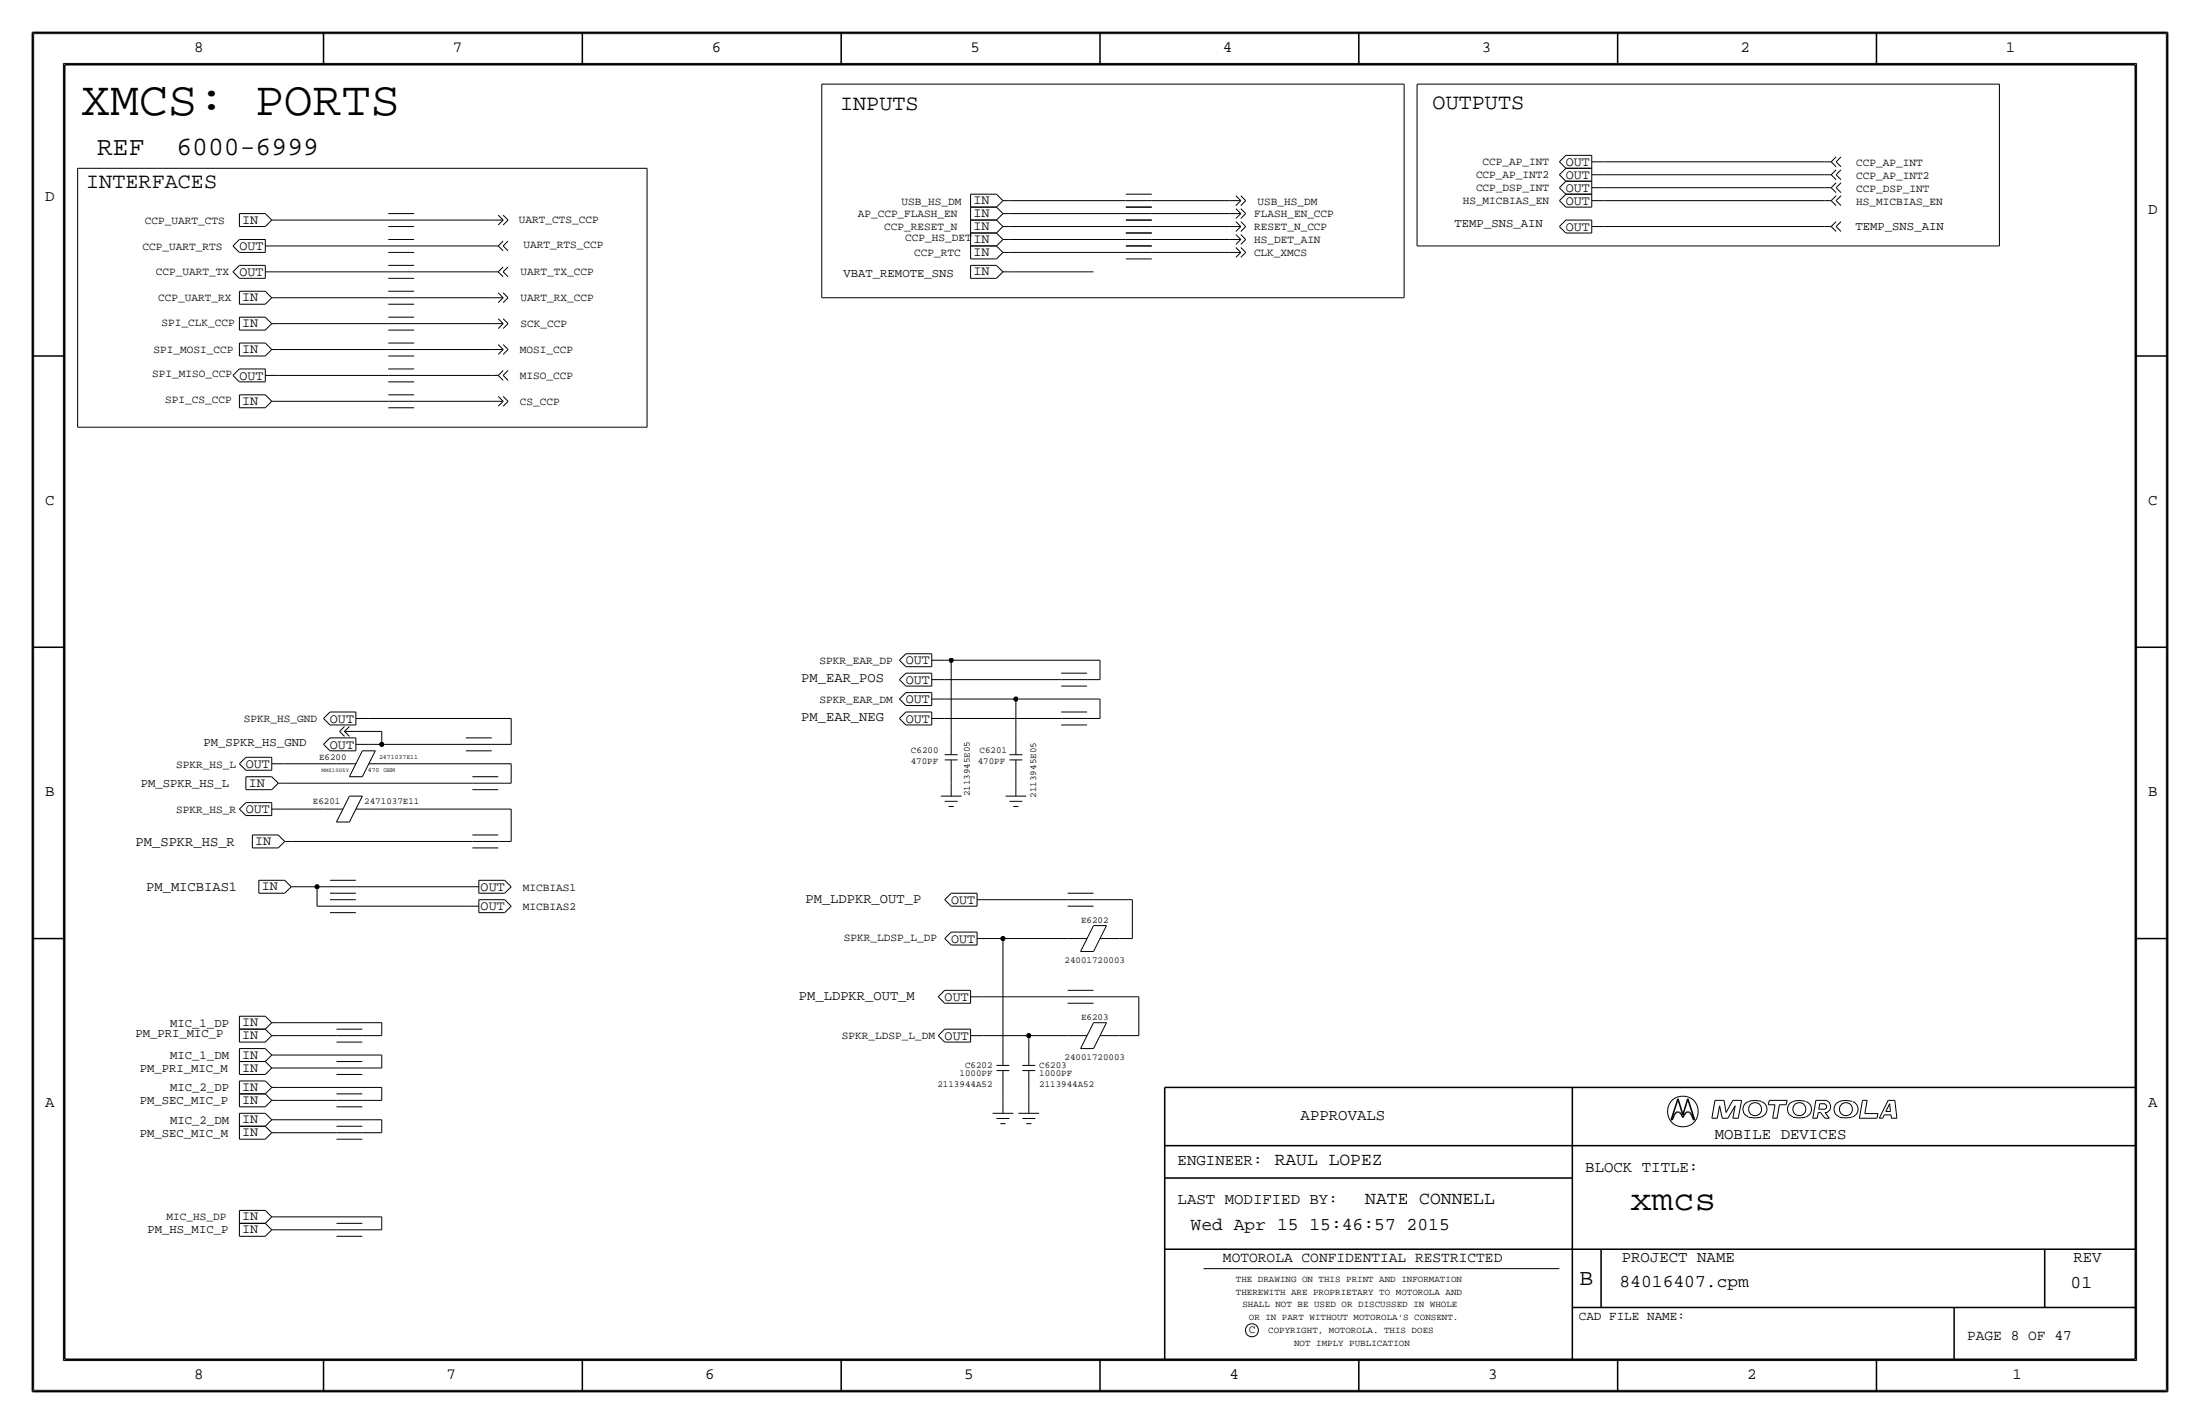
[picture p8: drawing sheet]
<svg xmlns="http://www.w3.org/2000/svg" width="432mm" height="279mm" viewBox="0 0 432 279" stroke-linecap="round" stroke-linejoin="round" font-family="sans-serif">
<g fill="none" stroke="#000" stroke-width=".2">
<path d="M6.6 6.6h418.6zM6.6 6.6v266.2zM12.4 12.4v254.6zM12.4 12.4h407zM161.3 16.5h114.3zM161.3 16.5v41.9zM275.6 16.5v41.9zM278.1 16.5v31.8zM278.1 16.5h114.3zM392.4 16.5v31.8zM419.4 12.4v254.6zM425.2 6.6v266.2z"/>
<path d="M15.2 33v50.8zM15.2 33h111.8zM127 33v50.8zM190.5 38.1h5.1zM190.5 38.1v2.5zM195.6 38.1l1.3 1.3zM196.8 39.4h1.3zM196.8 39.4l-1.2 1.2zM198.1 39.4h22.9zM221 39.4h5.1zM221 38.1h5.1zM226.1 39.4h15.2z"/>
<path d="M241.3 39.4h2.2zM242.6 38.4l.9 1zM243.5 38.4l1 1zM306.1 39.4l1.2 1.2zM306.1 34.3l1.2 1.3zM306.1 31.8l1.2 1.2zM306.1 36.8l1.2 1.3zM307.3 38.1h5.1zM307.3 33h5.1zM307.3 35.6h5.1zM307.3 30.5h5.1zM307.3 38.1l-1.2 1.3z"/>
<path d="M307.3 33l-1.2 1.3zM307.3 30.5l-1.2 1.3zM307.3 35.6l-1.2 1.2zM312.4 39.4h2.6zM312.4 38.1v2.5zM312.4 34.3h2.6zM312.4 33v2.6zM312.4 31.8h2.6zM312.4 30.5v2.5zM312.4 36.8h2.6zM312.4 35.6v2.5zM315 31.8h43.1z"/>
<path d="M315 34.3h43.1zM315 36.8h43.1zM315 39.4h43.1zM358.1 39.4h1.3zM358.1 31.8h1.3zM358.1 34.3h1.3zM358.1 36.8h1.3zM359.4 39.4l1 .9zM359.4 31.8l1 .9zM359.4 34.3l1 1zM359.4 36.8l1 1zM359.4 39.4l1-1z"/>
<path d="M360.4 39.4l.9-1zM360.4 39.4l.9 .9zM360.4 31.8l.9 .9zM360.4 30.8l-1 .9zM360.4 34.3l.9 1zM360.4 33.3l-1 1zM360.4 36.8l.9 1zM360.4 35.9l-1 .9zM361.3 30.8l-.9 .9zM361.3 33.3l-.9 1zM361.3 35.9l-.9 .9zM45.7 48.3l1.3 1.2z"/>
<path d="M45.7 53.3l1.3 1.3zM47 41.9h5.1zM47 41.9v2.5zM47 44.4h5.1zM47 47l-1.3 1.3zM47 57.2h5.1zM47 57.2v2.5zM47 59.7h5.1zM47 52.1l-1.3 1.2zM47 47h5.1zM47 49.5h5.1zM47 52.1h5.1z"/>
<path d="M47 54.6h5.1zM52.1 41.9l1.2 1.3zM52.1 48.3h2.5zM52.1 47v2.5zM52.1 57.2l1.2 1.2zM52.1 53.3h2.5zM52.1 52.1v2.5zM53.3 43.2l-1.2 1.3zM53.3 58.4l-1.2 1.3zM53.3 43.2h1.3zM53.3 58.4h1.3zM54.6 58.4h21.6z"/>
<path d="M54.6 48.3h21.6zM54.6 53.3h21.6zM54.6 43.2h21.6zM76.2 43.2h5.1zM76.2 41.9h5.1zM76.2 44.4h5.1zM76.2 48.3h5.1zM76.2 47h5.1zM76.2 49.5h5.1zM76.2 53.3h5.1zM76.2 52.1h5.1zM76.2 54.6h5.1z"/>
<path d="M76.2 58.4h5.1zM76.2 57.2h5.1zM76.2 59.7h5.1zM81.3 58.4h15.2zM81.3 43.2h15.2zM81.3 48.3h15.2zM81.3 53.3h15.2zM96.5 43.2h2.3zM96.5 58.4h2.3zM96.5 48.3h1.3zM96.5 53.3h1.3zM97.8 42.2l1 1z"/>
<path d="M97.8 57.5l1 .9zM97.8 48.3l1 .9zM97.8 44.1l1-.9zM97.8 59.4l1-1zM97.8 53.3l1 1zM98.8 42.2l.9 1zM98.8 57.5l.9 .9zM98.8 48.3l.9 .9zM98.8 47.3l-1 1zM98.8 44.1l.9-.9zM98.8 59.4l.9-1zM98.8 53.3l.9 1z"/>
<path d="M98.8 52.4l-1 .9zM99.7 47.3l-.9 1zM99.7 52.4l-.9 .9zM161.3 58.4h114.3zM190.5 40.6h5.1zM190.5 52.1h5.1zM190.5 52.1v2.5zM190.5 54.6h5.1zM190.5 40.6v2.6zM190.5 43.2h5.1zM190.5 43.2v2.5zM190.5 45.7h5.1z"/>
<path d="M190.5 45.7v2.6zM190.5 48.3h5.1zM190.5 48.3v2.5zM190.5 50.8h5.1zM195.6 52.1l1.3 1.2zM195.6 40.6l1.3 1.3zM195.6 43.2l1.3 1.3zM195.6 45.7l1.3 1.3zM195.6 48.3l1.3 1.2zM196.8 53.3h1.3zM196.8 41.9h1.3zM196.8 44.4h1.3z"/>
<path d="M196.8 47h1.3zM196.8 49.5h1.3zM196.8 53.3l-1.2 1.3zM196.8 41.9l-1.2 1.3zM196.8 44.4l-1.2 1.3zM196.8 47l-1.2 1.3zM196.8 49.5l-1.2 1.3zM198.1 49.5h22.9zM198.1 47h22.9zM198.1 44.4h22.9zM198.1 41.9h22.9zM198.1 53.3h16.5z"/>
<path d="M221 40.6h5.1zM221 44.4h5.1zM221 43.2h5.1zM221 45.7h5.1zM221 41.9h5.1zM221 47h5.1zM221 48.3h5.1zM221 49.5h5.1zM221 50.8h5.1zM226.1 49.5h15.2zM226.1 44.4h15.2zM226.1 41.9h15.2z"/>
<path d="M226.1 47h15.2zM241.3 41.9h2.2zM241.3 44.4h2.2zM241.3 47h2.2zM241.3 49.5h2.2zM242.6 40.3l.9-.9zM242.6 42.9l.9-1zM242.6 45.4l.9-.9zM242.6 48l.9-1zM242.6 50.5l.9-1zM242.6 40.9l.9 1zM242.6 43.5l.9 .9z"/>
<path d="M242.6 46l.9 1zM242.6 48.6l.9 .9zM243.5 40.3l1-.9zM243.5 42.9l1-1zM243.5 45.4l1-.9zM243.5 48l1-1zM243.5 50.5l1-1zM243.5 40.9l1 1zM243.5 43.5l1 .9zM243.5 46l1 1zM243.5 48.6l1 .9zM278.1 48.3h114.3z"/>
<path d="M306.1 44.4l1.2 1.3zM307.3 43.2h5.1zM307.3 45.7h5.1zM307.3 40.6h5.1zM307.3 43.2l-1.2 1.3zM312.4 44.4h2.6zM312.4 43.2v2.5zM315 44.4h43.1zM358.1 44.4h1.3zM359.4 44.4l1 1zM360.4 44.4l.9 1zM360.4 43.5l-1 .9z"/>
<path d="M361.3 43.5l-.9 .9zM45.7 73.7l1.3 1.2zM47 67.3h5.1zM47 67.3v2.5zM47 69.8h5.1zM47 62.2h5.1zM47 62.2v2.6zM47 64.8h5.1zM47 72.4l-1.3 1.3zM47 77.5h5.1zM47 77.5v2.5zM47 72.4h5.1z"/>
<path d="M47 74.9h5.1zM52.1 67.3l1.2 1.3zM52.1 62.2l1.2 1.3zM52.1 73.7h2.5zM52.1 72.4v2.5zM52.1 77.5l1.2 1.2zM53.3 68.6l-1.2 1.3zM53.3 63.5l-1.2 1.3zM53.3 78.7l-1.2 1.3zM53.3 68.6h1.3zM53.3 63.5h1.3zM53.3 78.7h1.3z"/>
<path d="M54.6 68.6h21.6zM54.6 78.7h21.6zM54.6 73.7h21.6zM54.6 63.5h21.6zM76.2 68.6h5.1zM76.2 67.3h5.1zM76.2 69.8h5.1zM76.2 73.7h5.1zM76.2 72.4h5.1zM76.2 74.9h5.1zM76.2 63.5h5.1zM76.2 62.2h5.1z"/>
<path d="M76.2 64.8h5.1zM76.2 78.7h5.1zM76.2 77.5h5.1zM81.3 68.6h15.2zM81.3 73.7h15.2zM81.3 63.5h15.2zM81.3 78.7h15.2zM96.5 63.5h2.3zM96.5 68.6h2.3zM96.5 78.7h2.3zM96.5 73.7h1.3zM97.8 62.5l1 1z"/>
<path d="M97.8 67.6l1 1zM97.8 77.8l1 .9zM97.8 73.7l1 .9zM97.8 64.5l1-1zM97.8 69.5l1-.9zM97.8 79.7l1-1zM98.8 62.5l.9 1zM98.8 67.6l.9 1zM98.8 77.8l.9 .9zM98.8 73.7l.9 .9zM98.8 72.7l-1 1zM98.8 64.5l.9-1z"/>
<path d="M98.8 69.5l.9-.9zM98.8 79.7l.9-1zM99.7 72.7l-.9 1zM15.2 83.8h111.8zM47 80h5.1zM76.2 80h5.1zM64.8 139.7h5zM64.8 139.7l-1.3 1.3zM69.8 139.7v2.5zM176.5 133.3l1.3 1.3zM176.5 137.2l1.3 1.2zM176.5 129.5l1.3 1.3z"/>
<path d="M177.8 139.7l-1.3 1.3zM177.8 132.1l-1.3 1.2zM177.8 135.9l-1.3 1.3zM177.8 128.3l-1.3 1.2zM177.8 139.7h5.1zM177.8 132.1h5.1zM177.8 134.6h5.1zM177.8 135.9h5.1zM177.8 138.4h5.1zM177.8 128.3h5.1zM177.8 130.8h5.1zM182.9 139.7v2.5z"/>
<path d="M182.9 133.3h2.5zM182.9 132.1v2.5zM182.9 137.2h2.5zM182.9 135.9v2.5zM182.9 129.5h2.5zM182.9 128.3v2.5zM185.4 133.3h22.9zM185.4 129.5h1.3zM185.4 137.2h14zM186.7 129.5h29.2zM186.7 129.5v14zM199.4 137.2h16.5z"/>
<path d="M199.4 137.2v6.3zM208.3 139.7h5.1zM208.3 133.3h5.1zM208.3 132.1h5.1zM208.3 134.6h5.1zM213.4 133.3h2.5zM215.9 129.5v3.8zM215.9 137.2v3.8zM47 149.9l1.3 1.2zM47 158.8l1.3 1.2zM48.3 148.6h5zM48.3 151.1h5z"/>
<path d="M48.3 157.5h5zM48.3 152.4h5zM48.3 152.4v2.5zM48.3 154.9h5zM48.3 148.6l-1.3 1.3zM48.3 157.5l-1.3 1.2zM53.3 152.4l1.3 1.3zM53.3 149.9h2.6zM53.3 148.6v2.5zM53.3 158.8h2.6zM53.3 157.5v2.5zM54.6 153.7h1.3z"/>
<path d="M54.6 153.7l-1.3 1.2zM55.9 153.7h36.8zM55.9 158.8h7.6zM55.9 149.9h10.1zM63.5 158.8h3.8zM63.5 146l1.3 1.3zM63.5 141l1.3 1.2zM64.8 144.8h5zM64.8 147.3h5zM64.8 142.2h5zM64.8 144.8l-1.3 1.2zM66 149.9h3.8z"/>
<path d="M66.6 143.5l1-1zM66.6 143.5l1 1zM67.6 143.5l1 1zM67.6 143.5h2.3zM67.6 143.5l1-1zM68.6 156.2h2.5zM68.6 152.4h2.5zM68.6 156.2l-2.6 5.1zM69.8 143.5h5.1zM69.8 146h2.6zM69.8 144.8v2.5zM69.8 141h2.6z"/>
<path d="M69.9 158.8h3.8zM71.1 156.2l-2.5 5.1zM71.1 147.3l-2.5 5.1zM71.1 147.3h2.6zM72.4 146h2.5zM72.4 141h27.9zM72.4 149.9h3.8zM73.7 158.8h26.6zM73.7 147.3l-2.6 5.1zM74.9 143.5v2.5zM74.9 146h16.5zM76.2 149.9h24.1z"/>
<path d="M91.4 146h5.1zM91.4 144.8h5.1zM91.4 147.3h5.1zM92.7 153.7h5.1zM92.7 152.4h5.1zM92.7 154.9h5.1zM96.5 146h3.8zM97.8 153.7h2.5zM100.3 149.9v3.8zM100.3 141v5zM100.3 158.8v6.3zM176.5 141l1.3 1.2z"/>
<path d="M177.8 142.2h5.1zM182.9 141h2.5zM184.7 156.2h4zM185.4 141h22.9zM185.4 149.1h2.6zM185.4 157.2h2.6zM185.4 148.1h2.6zM186.2 158.2h1zM186.7 153.7v2.5zM186.7 149.1v4.6zM186.7 143.5v4.6zM197.4 156.2h4z"/>
<path d="M198.1 149.1h2.6zM198.1 148.1h2.6zM198.1 157.2h2.6zM198.9 158.2h1zM199.4 149.1v4.6zM199.4 143.5v4.6zM199.4 153.7v2.5zM208.3 141h5.1zM208.3 142.2h5.1zM213.4 141h2.5zM48.3 160h5zM49.5 163.8h5.1z"/>
<path d="M49.5 163.8v2.6zM49.5 166.4h5.1zM50.8 172.7h5.1zM50.8 172.7v2.6zM50.8 175.3h5.1zM54.6 163.8l1.3 1.3zM55.9 172.7l1.2 1.3zM55.9 165.1l-1.3 1.3zM55.9 165.1h1.2zM57.1 165.1h35.6zM57.1 174l-1.2 1.3zM57.2 174h1.2z"/>
<path d="M58.4 174h3.8zM62.2 174v3.8zM62.2 177.8h2.6zM62.2 174h2.6zM64.8 174h5.1zM64.8 172.7h5.1zM64.8 175.3h5.1zM64.8 177.8h5.1zM64.8 176.5h5.1zM64.8 179.1h5.1zM66 161.3h2.6zM69.8 174h21.6z"/>
<path d="M69.8 177.8h21.6zM91.4 174h2.6zM91.4 177.8h2.6zM92.7 165.1h5.1zM92.7 163.8h5.1zM92.7 166.4h5.1zM94 172.7h5.1zM94 175.3h5.1zM94 172.7v2.6zM94 176.5h5.1zM94 179.1h5.1zM94 176.5v2.6z"/>
<path d="M97.8 165.1h2.5zM99.1 172.7l1.2 1.3zM99.1 176.5l1.2 1.3zM100.3 174l-1.2 1.3zM100.3 177.8l-1.2 1.3zM185.4 176.5l1.3 1.3zM186.7 175.3h5.1zM186.7 177.8h5.1zM186.7 175.3l-1.3 1.2zM191.8 176.5h2.5zM191.8 175.3v2.5zM194.3 176.5h15.2z"/>
<path d="M209.5 176.5h5.1zM209.5 175.3h5.1zM209.5 177.8h5.1zM214.6 176.5h7.7zM222.2 176.5v7.6zM47 199.4h5.1zM47 199.4v2.5zM52.1 199.4l1.2 1.3zM184.1 195.6l1.3 1.2zM185.4 184.1l1.3 1.3zM185.4 194.3l-1.3 1.3zM185.4 194.3h5.1z"/>
<path d="M185.4 196.8h5.1zM186.7 182.9h5.1zM186.7 185.4h5.1zM186.7 182.9l-1.3 1.2zM190.5 195.6h2.5zM190.5 194.3v2.5zM191.8 184.1h2.5zM191.8 182.9v2.5zM193 195.6h16.6zM194.3 184.1h2.5zM196.8 184.1h12.7zM196.8 184.2v20.3z"/>
<path d="M209.5 195.6h5.1zM209.5 194.3h5.1zM209.5 196.8h5.1zM209.5 184.1h3.9zM212.1 186.7h2.5zM214.6 181.6l-2.5 5.1zM214.6 195.6h8.9zM214.6 181.6h2.6zM215.9 184.1h3.8zM217.2 181.6l-2.6 5.1zM219.7 184.1h2.5zM223.5 195.6v7.6z"/>
<path d="M47 214.6h5.1zM47 214.6v2.6zM47 217.2h5.1zM47 208.3h5.1zM47 208.3v2.5zM47 210.8h5.1zM47 201.9h5.1zM47 201.9v2.6zM47 204.5h5.1zM47 205.7h5.1zM47 205.7v2.6zM47 218.4h5.1z"/>
<path d="M47 218.4v2.6zM47 212.1h5.1zM47 212.1v2.5zM52.1 214.6l1.2 1.3zM52.1 208.3l1.2 1.2zM52.1 201.9l1.2 1.3zM52.1 205.7l1.2 1.3zM52.1 218.4l1.2 1.3zM52.1 212.1l1.2 1.3zM53.3 215.9l-1.2 1.3zM53.3 209.5l-1.2 1.3zM53.3 203.2l-1.2 1.3z"/>
<path d="M53.3 200.7l-1.2 1.2zM53.3 207l-1.2 1.3zM53.3 219.7l-1.2 1.3zM53.3 213.4l-1.2 1.2zM53.3 215.9h1.3zM53.3 209.5h1.3zM53.3 203.2h1.3zM53.3 200.7h1.3zM53.3 207h1.3zM53.3 219.7h1.3zM53.3 213.4h1.3zM54.6 219.7h20.3z"/>
<path d="M54.6 213.4h20.3zM54.6 215.9h11.4zM54.6 209.5h11.4zM54.6 207h20.3zM54.6 200.7h20.3zM54.6 203.2h11.4zM66 215.9h5.1zM66 214.6h5.1zM66 217.2h5.1zM66 203.2h5.1zM66 201.9h5.1zM66 204.5h5.1z"/>
<path d="M66 209.5h5.1zM66 208.3h5.1zM66 210.8h5.1zM71.1 215.9h3.8zM71.1 209.5h3.8zM71.1 203.2h3.8zM74.9 219.7v2.5zM74.9 213.4v2.5zM74.9 207v2.5zM74.9 200.7v2.5zM184.1 203.2l1.3 1.3zM185.4 201.9l-1.3 1.3z"/>
<path d="M185.4 201.9h5.1zM185.4 204.5h5.1zM190.5 203.2h2.5zM190.5 201.9v2.6zM193 203.2h8.9zM194.8 218.4h4.1zM195.6 210.1h2.5zM195.6 219.5h2.5zM195.6 209h2.5zM196.8 214.6v1.3zM196.8 210.1v4.5zM196.8 204.5v4.5z"/>
<path d="M196.8 215.9v2.5zM199.9 218.4h4.1zM200.7 210.1h2.5zM200.7 209h2.5zM200.7 219.5h2.5zM201.9 203.2h7.6zM201.9 214.6v1.3zM201.9 203.2v1.3zM201.9 210.1v4.5zM201.9 204.5v4.5zM201.9 215.9v2.5zM209.5 203.2h3.9z"/>
<path d="M212.1 205.7h2.5zM214.6 200.7l-2.5 5zM214.6 200.7h2.6zM215.9 203.2h3.8zM217.2 200.7l-2.6 5zM219.7 203.2h3.8zM336 219.4h1.1zM336.6 215.9h1.8zM336.6 215.9l-.6 3.5zM337.5 217l-.4 2.4zM337.5 217l.5 2.4zM338 219.4h1.1z"/>
<path d="M338.4 215.9l.4 2.4zM340.1 219.4h1.1zM340.1 215.9h1.7zM340.1 215.9l-1.3 2.4zM340.6 217l-1.5 2.4zM340.6 217l-.5 2.4zM341.8 215.9l-.6 3.5zM343.1 216.2a1.6 1.6 0 0 0-1 1.5 1.6 1.6 0 0 0 1.1 1.5M345.7 216.1h-.2a4 4 0 0 0-2.3 .1M345.7 216.2a1.59 1.59 0 0 1 1.1 1.5 1.59 1.59 0 0 1-1.1 1.5l-1.4 .1-1.1-.1M347.1 216.8h1.3zM347.3 215.9l-.2 .9z"/>
<path d="M347.3 215.9h3.5zM347.9 219.4h.9zM348.4 216.8l-.5 2.6zM349.2 216.8l-.4 2.6zM349.2 216.8h1.4zM350.8 215.9l-.2 .9zM354.4 216.1a3.1 3.1 0 0 0-3.3 .7 1.62 1.62 0 0 0 .8 2.4M354.4 219.2l-1.4 .1-1.1-.1M354.5 216.2a1.59 1.59 0 0 1 1 1.5 1.59 1.59 0 0 1-1 1.5M355.8 219.4h.9zM356.4 215.9l-.6 3.5zM356.4 215.9h2.2z"/>
<path d="M356.9 218.3l-.2 1.1zM356.9 218.3h.4zM357 217.6h1.2zM357.2 216.6l-.2 1zM357.2 216.6h1zM357.3 218.3l.9 1.1zM358.1 216.7a.5 .5 0 0 1 .4 .4 .5 .5 0 0 1-.4 .5M358.2 219.4h.9zM358.2 218.3l.9 1.1zM358.2 218.3h.4zM358.5 216a1.24 1.24 0 0 1 .8 1.1 1.24 1.24 0 0 1-.8 1.2M363.5 216.1a3.1 3.1 0 0 0-3.3 .7 1.62 1.62 0 0 0 .8 2.4"/>
<path d="M363.6 219.2l-1.4 .1-1.2-.1M363.6 216.2a1.59 1.59 0 0 1 1.1 1.5 1.59 1.59 0 0 1-1.1 1.5M364.9 219.4h3.5zM365.6 215.9l-.7 3.5zM365.6 215.9h.9zM366 218.5h2.6zM366.5 215.9l-.5 2.6zM368.6 218.5l-.2 .9zM368.9 219.4h.6zM369.8 218.7h1.3zM369.8 218.7l-.3 .7zM370.1 218.1h.9z"/>
<path d="M370.6 215.9l-1.7 3.5zM370.6 215.9h1.3zM370.9 216.6l-.8 1.5zM370.9 216.6l.1 1.5zM371.1 218.7l.1 .7zM371.2 219.4h1.1zM371.9 215.9l.4 3.5zM47 221h5.1zM47 221v2.5zM47 223.5h5.1zM47 237.5h5.1zM47 237.5v2.5z"/>
<path d="M52.1 221l1.2 1.2zM52.1 237.5l1.2 1.3zM53.3 222.2l-1.2 1.3zM53.3 238.8l-1.2 1.2zM53.3 222.2h1.3zM53.3 238.8h1.3zM54.6 238.8h20.3zM54.6 222.2h11.4zM66 222.2h5.1zM66 221h5.1zM66 223.5h5.1zM71.1 222.2h3.8z"/>
<path d="M74.9 238.8v2.5zM196.3 220.5h1.1zM201.4 220.5h1zM47 240h5.1zM47 240v2.6zM47 242.6h5.1zM52.1 240l1.2 1.3zM53.3 241.3l-1.2 1.3zM53.3 241.3h1.3zM54.6 241.3h11.4zM66 241.3h5.1zM66 240h5.1z"/>
<path d="M66 242.6h5.1zM71.1 241.3h3.8zM236.2 248.9h69.9zM6.6 272.8h418.6zM12.4 267h407z"/>
<circle cx="330.3" cy="218.1" r="3"/>
<circle cx="344.5" cy="217.6" r="1.28"/>
<circle cx="353.2" cy="217.6" r="1.28"/>
<circle cx="362.3" cy="217.6" r="1.28"/>
<circle cx="245.7" cy="261" r="1.28"/>
</g>
<g fill="#000" stroke="#000" stroke-width=".2">
<circle cx="186.7" cy="129.5" r=".41"/>
<circle cx="199.4" cy="137.2" r=".41"/>
<circle cx="74.9" cy="146.1" r=".41"/>
<circle cx="62.2" cy="174" r=".41"/>
<circle cx="196.8" cy="184.2" r=".41"/>
<circle cx="201.9" cy="203.2" r=".41"/>
</g>
<g fill="none" stroke="#000" stroke-width=".3">
<path d="M6.3 6.4v266.7zM6.4 6.4h419zM12.7 12.7h406.4zM12.7 12.7v254zM63.5 6.4v6.3zM114.3 6.4v6.3zM165.1 6.4v6.3zM215.9 6.3v6.4zM266.7 6.4v6.3zM317.5 6.4v6.3zM368.3 6.4v6.3zM419.1 12.7v254z"/>
<path d="M425.4 6.4v266.7zM6.3 69.8h6.4zM419.1 69.8h6.3zM6.3 127h6.4zM419.1 127h6.3zM6.3 184.1h6.4zM419.1 184.1h6.3zM228.6 213.4v53.3zM228.6 213.4h190.5zM308.6 213.4v53.3zM328 219.7h.2zM328.4 219.4l-.2 .3z"/>
<path d="M328.6 218.8l-.2 .6zM328.8 218.5l-.2 .3zM329 218.3l.2-.1zM329 218.3l-.2 .2zM329.2 218.2h.2zM329.3 215.6l-1.3 4.1zM329.3 215.6l1 3.1zM329.4 218.2l.2 .1zM329.6 218.3l.3 .2zM329.9 218.5l.2 .3zM330.1 218.8l.2 .5zM330.5 218.8l-.2 .5z"/>
<path d="M330.8 218.5l-.3 .3zM331 218.3l-.2 .2zM331 218.3l.2-.1zM331.2 218.2h.2zM331.3 215.6l1.3 4.1zM331.3 215.6l-1 3.1zM331.4 218.2l.2 .1zM331.6 218.3l.2 .2zM331.8 218.5l.2 .3zM332 218.8l.3 .6zM332.3 219.4l.1 .3zM332.4 219.7h.2z"/>
<path d="M228.6 231.1h80zM228.6 224.8h190.5zM228.6 245.1h190.5zM308.6 256.5h110.5zM314.2 245.1v11.4zM383.5 256.5v10.2zM401.3 245.1v11.4zM6.4 273h419zM12.7 266.7h406.4zM63.5 266.7v6.4zM114.3 266.7v6.4zM165.1 266.7v6.4z"/>
<path d="M215.9 266.7v6.3zM266.7 266.7v6.4zM317.5 266.7v6.4zM368.3 266.7v6.4z"/>
</g>
<text font-size="9.5" x="16" y="22.6">XMCS: PORTS</text>
<text font-size="7" x="320" y="237.5">xmcs</text>
<g font-size="5.2">
<text x="19" y="30.5">REF</text>
<text x="34.6" y="30.5">6000-6999</text>
</g>
<text font-size="4.5" x="310" y="252.1">B</text>
<g font-size="4.3">
<text x="164.9" y="21.5">INPUTS</text>
<text x="281.2" y="21.3">OUTPUTS</text>
<text x="16.9" y="36.9">INTERFACES</text>
</g>
<g font-size="3.5">
<text x="250.2" y="228.6">RAUL LOPEZ</text>
<text x="268" y="236.2">NATE CONNELL</text>
<text x="233.7" y="241.3">Wed Apr 15 15:46:57 2015</text>
<text x="317.9" y="252.6">84016407.cpm</text>
<text x="406.4" y="252.7">01</text>
</g>
<g font-size="3.1">
<text x="38.1" y="10.2">8</text>
<text x="88.9" y="10.2">7</text>
<text x="139.7" y="10.2">6</text>
<text x="190.5" y="10.2">5</text>
<text x="240" y="10.2">4</text>
<text x="290.8" y="10.2">3</text>
<text x="341.6" y="10.2">2</text>
<text x="393.7" y="10.2">1</text>
<text x="8.9" y="39.4">D</text>
<text x="421.6" y="41.9">D</text>
<text x="8.9" y="99.1">C</text>
<text x="421.6" y="99.1">C</text>
<text x="8.9" y="156.2">B</text>
<text x="421.6" y="156.2">B</text>
<text x="8.9" y="217.2">A</text>
<text x="255.3" y="219.7">APPROVALS</text>
<text x="421.6" y="217.2">A</text>
<text x="336.5" y="223.5">MOBILE DEVICES</text>
<text x="231.1" y="228.6">ENGINEER:</text>
<text x="311.2" y="229.9">BLOCK TITLE:</text>
<text x="231.1" y="236.2">LAST MODIFIED BY:</text>
<text x="318.3" y="247.5">PROJECT NAME</text>
<text x="407" y="247.6">REV</text>
<text x="38.1" y="270.5">8</text>
<text x="87.6" y="270.5">7</text>
<text x="138.4" y="270.5">6</text>
<text x="189.2" y="270.5">5</text>
<text x="241.3" y="270.5">4</text>
<text x="292.1" y="270.5">3</text>
<text x="342.9" y="270.5">2</text>
<text x="395" y="270.5">1</text>
</g>
<g font-size="2.9">
<text x="240" y="247.6">MOTOROLA CONFIDENTIAL RESTRICTED</text>
<text x="386.1" y="262.9">PAGE 8 OF 47</text>
</g>
<g font-size="2.7">
<text x="157.3" y="133.8">PM_EAR_POS</text>
<text x="157.3" y="141.4">PM_EAR_NEG</text>
<text x="26.6" y="166">PM_SPKR_HS_R</text>
<text x="28.7" y="174.8">PM_MICBIAS1</text>
<text x="158.1" y="177.2">PM_LDPKR_OUT_P</text>
<text x="156.8" y="196.3">PM_LDPKR_OUT_M</text>
</g>
<g font-size="2.6">
<text x="307.3" y="35.1">OUT</text>
<text x="307.3" y="32.6">OUT</text>
<text x="191.1" y="40.1">IN</text>
<text x="307.3" y="40.2">OUT</text>
<text x="307.3" y="37.6">OUT</text>
<text x="47.5" y="43.9">IN</text>
<text x="191.1" y="42.6">IN</text>
<text x="191.1" y="45.2">IN</text>
<text x="191.1" y="47.7">IN</text>
<text x="307.3" y="45.3">OUT</text>
<text x="47" y="49.1">OUT</text>
<text x="191.1" y="50.2">IN</text>
<text x="47" y="54.2">OUT</text>
<text x="47.5" y="59.1">IN</text>
<text x="191.1" y="54.1">IN</text>
<text x="47.5" y="64.2">IN</text>
<text x="47.5" y="69.3">IN</text>
<text x="47" y="74.5">OUT</text>
<text x="47.5" y="79.5">IN</text>
<text x="177.8" y="130.4">OUT</text>
<text x="177.8" y="134.2">OUT</text>
<text x="177.8" y="138">OUT</text>
<text x="64.8" y="141.8">OUT</text>
<text x="177.8" y="141.8">OUT</text>
<text x="64.8" y="146.9">OUT</text>
<text x="48.2" y="150.7">OUT</text>
<text x="48.8" y="154.4">IN</text>
<text x="48.2" y="159.6">OUT</text>
<text x="50.1" y="165.8">IN</text>
<text x="51.4" y="174.7">IN</text>
<text x="94.3" y="174.8">OUT</text>
<text x="94.3" y="178.6">OUT</text>
<text x="186.7" y="177.3">OUT</text>
<text x="186.7" y="185">OUT</text>
<text x="185.4" y="196.4">OUT</text>
<text x="47.5" y="203.9">IN</text>
<text x="47.5" y="201.4">IN</text>
<text x="47.5" y="207.7">IN</text>
<text x="185.4" y="204">OUT</text>
<text x="47.5" y="210.3">IN</text>
<text x="47.5" y="214.1">IN</text>
<text x="47.5" y="216.6">IN</text>
<text x="47.5" y="220.4">IN</text>
<text x="47.5" y="223">IN</text>
<text x="47.5" y="239.5">IN</text>
<text x="47.5" y="242">IN</text>
</g>
<text font-size="2.5" x="309.9" y="259.1">CAD FILE NAME:</text>
<g font-size="2.4">
<text x="285.5" y="44.6">TEMP_SNS_AIN</text>
<text x="364.2" y="45.1">TEMP_SNS_AIN</text>
<text x="165.6" y="54.3">VBAT_REMOTE_SNS</text>
<text x="39.9" y="146.5">PM_SPKR_HS_GND</text>
<text x="27.6" y="154.4">PM_SPKR_HS_L</text>
<text x="26.6" y="203.6">PM_PRI_MIC_P</text>
<text x="33.4" y="201.4">MIC_1_DP</text>
<text x="33.4" y="207.8">MIC_1_DM</text>
<text x="27.4" y="210.3">PM_PRI_MIC_M</text>
<text x="33.4" y="214.1">MIC_2_DP</text>
<text x="27.4" y="216.7">PM_SEC_MIC_P</text>
<text x="33.4" y="220.5">MIC_2_DM</text>
<text x="27.4" y="223">PM_SEC_MIC_M</text>
<text x="29" y="242">PM_HS_MIC_P</text>
</g>
<text font-size="2.3" x="245.1" y="261.6">C</text>
<g font-size="2.2">
<text x="289.7" y="34.9">CCP_AP_INT2</text>
<text x="291" y="32.4">CCP_AP_INT</text>
<text x="364.3" y="32.5">CCP_AP_INT</text>
<text x="364.3" y="35.1">CCP_AP_INT2</text>
<text x="176.9" y="40.1">USB_HS_DM</text>
<text x="246.8" y="40.1">USB_HS_DM</text>
<text x="287.1" y="40">HS_MICBIAS_EN</text>
<text x="289.7" y="37.4">CCP_DSP_INT</text>
<text x="364.3" y="40.1">HS_MICBIAS_EN</text>
<text x="364.3" y="37.6">CCP_DSP_INT</text>
<text x="28.4" y="43.9">CCP_UART_CTS</text>
<text x="101.9" y="43.7">UART_CTS_CCP</text>
<text x="168.3" y="42.5">AP_CCP_FLASH_EN</text>
<text x="173.6" y="45.1">CCP_RESET_N</text>
<text x="177.6" y="47.3">CCP_HS_DET</text>
<text x="246.1" y="42.6">FLASH_EN_CCP</text>
<text x="246.1" y="45.2">RESET_N_CCP</text>
<text x="246.1" y="47.7">HS_DET_AIN</text>
<text x="28" y="49">CCP_UART_RTS</text>
<text x="102.8" y="48.7">UART_RTS_CCP</text>
<text x="179.4" y="50.1">CCP_RTC</text>
<text x="246.1" y="50.2">CLK_XMCS</text>
<text x="30.6" y="54">CCP_UART_TX</text>
<text x="31" y="59">CCP_UART_RX</text>
<text x="102.2" y="59.1">UART_RX_CCP</text>
<text x="102.2" y="54.1">UART_TX_CCP</text>
<text x="31.7" y="63.9">SPI_CLK_CCP</text>
<text x="102.2" y="64.2">SCK_CCP</text>
<text x="30.1" y="69.3">SPI_MOSI_CCP</text>
<text x="102" y="69.3">MOSI_CCP</text>
<text x="29.9" y="74.1">SPI_MISO_CCP</text>
<text x="102" y="74.4">MISO_CCP</text>
<text x="32.4" y="79">SPI_CS_CCP</text>
<text x="102" y="79.5">CS_CCP</text>
<text x="160.9" y="130.3">SPKR_EAR_DP</text>
<text x="160.9" y="137.9">SPKR_EAR_DM</text>
<text x="47.8" y="141.7">SPKR_HS_GND</text>
<text x="34.6" y="150.6">SPKR_HS_L</text>
<text x="34.6" y="159.5">SPKR_HS_R</text>
<text x="102.6" y="174.8">MICBIAS1</text>
<text x="102.6" y="178.6">MICBIAS2</text>
<text x="165.6" y="184.7">SPKR_LDSP_L_DP</text>
<text x="165.2" y="203.8">SPKR_LDSP_L_DM</text>
<text x="32.7" y="239.4">MIC_HS_DP</text>
</g>
<g font-size="1.8">
<text x="62.6" y="149.2">E6200</text>
<text x="178.8" y="149.9">470PF</text>
<text x="178.8" y="147.7">C6200</text>
<text x="191.9" y="149.8">470PF</text>
<text x="192.3" y="147.8">C6201</text>
<text x="61.4" y="157.7">E6201</text>
<text x="71.5" y="157.8">2471037E11</text>
<text x="190.3" y="156.2" transform="rotate(-90 190.3 156.2)">2113945E05</text>
<text x="203.4" y="156.5" transform="rotate(-90 203.4 156.5)">2113945E05</text>
<text x="212.2" y="181.2">E6202</text>
<text x="208.9" y="189">24001720003</text>
<text x="212.2" y="200.2">E6203</text>
<text x="189.4" y="209.5">C6202</text>
<text x="204" y="209.5">C6203</text>
<text x="208.9" y="208">24001720003</text>
<text x="184" y="213.4">2113944A52</text>
<text x="188.3" y="211.1">1000PF</text>
<text x="204" y="211.1">1000PF</text>
<text x="204" y="213.4">2113944A52</text>
<text x="242.6" y="251.5">THE DRAWING ON THIS PRINT AND INFORMATION</text>
<text x="242.6" y="254">THEREWITH ARE PROPRIETARY TO MOTOROLA AND</text>
<text x="243.8" y="256.5">SHALL NOT BE USED OR DISCUSSED IN WHOLE</text>
<text x="245.1" y="259.1">OR IN PART WITHOUT MOTOROLA'S CONSENT.</text>
<text x="248.9" y="261.6">COPYRIGHT, MOTOROLA. THIS DOES</text>
<text x="254" y="264.2">NOT IMPLY PUBLICATION</text>
</g>
<g font-size="1.3">
<text x="74.4" y="148.9">2471037E11</text>
<text x="72.2" y="151.5">470 OHM</text>
</g>
<text font-size="1.1" x="63.1" y="151.4">MMZ1005Y</text>
</svg>
